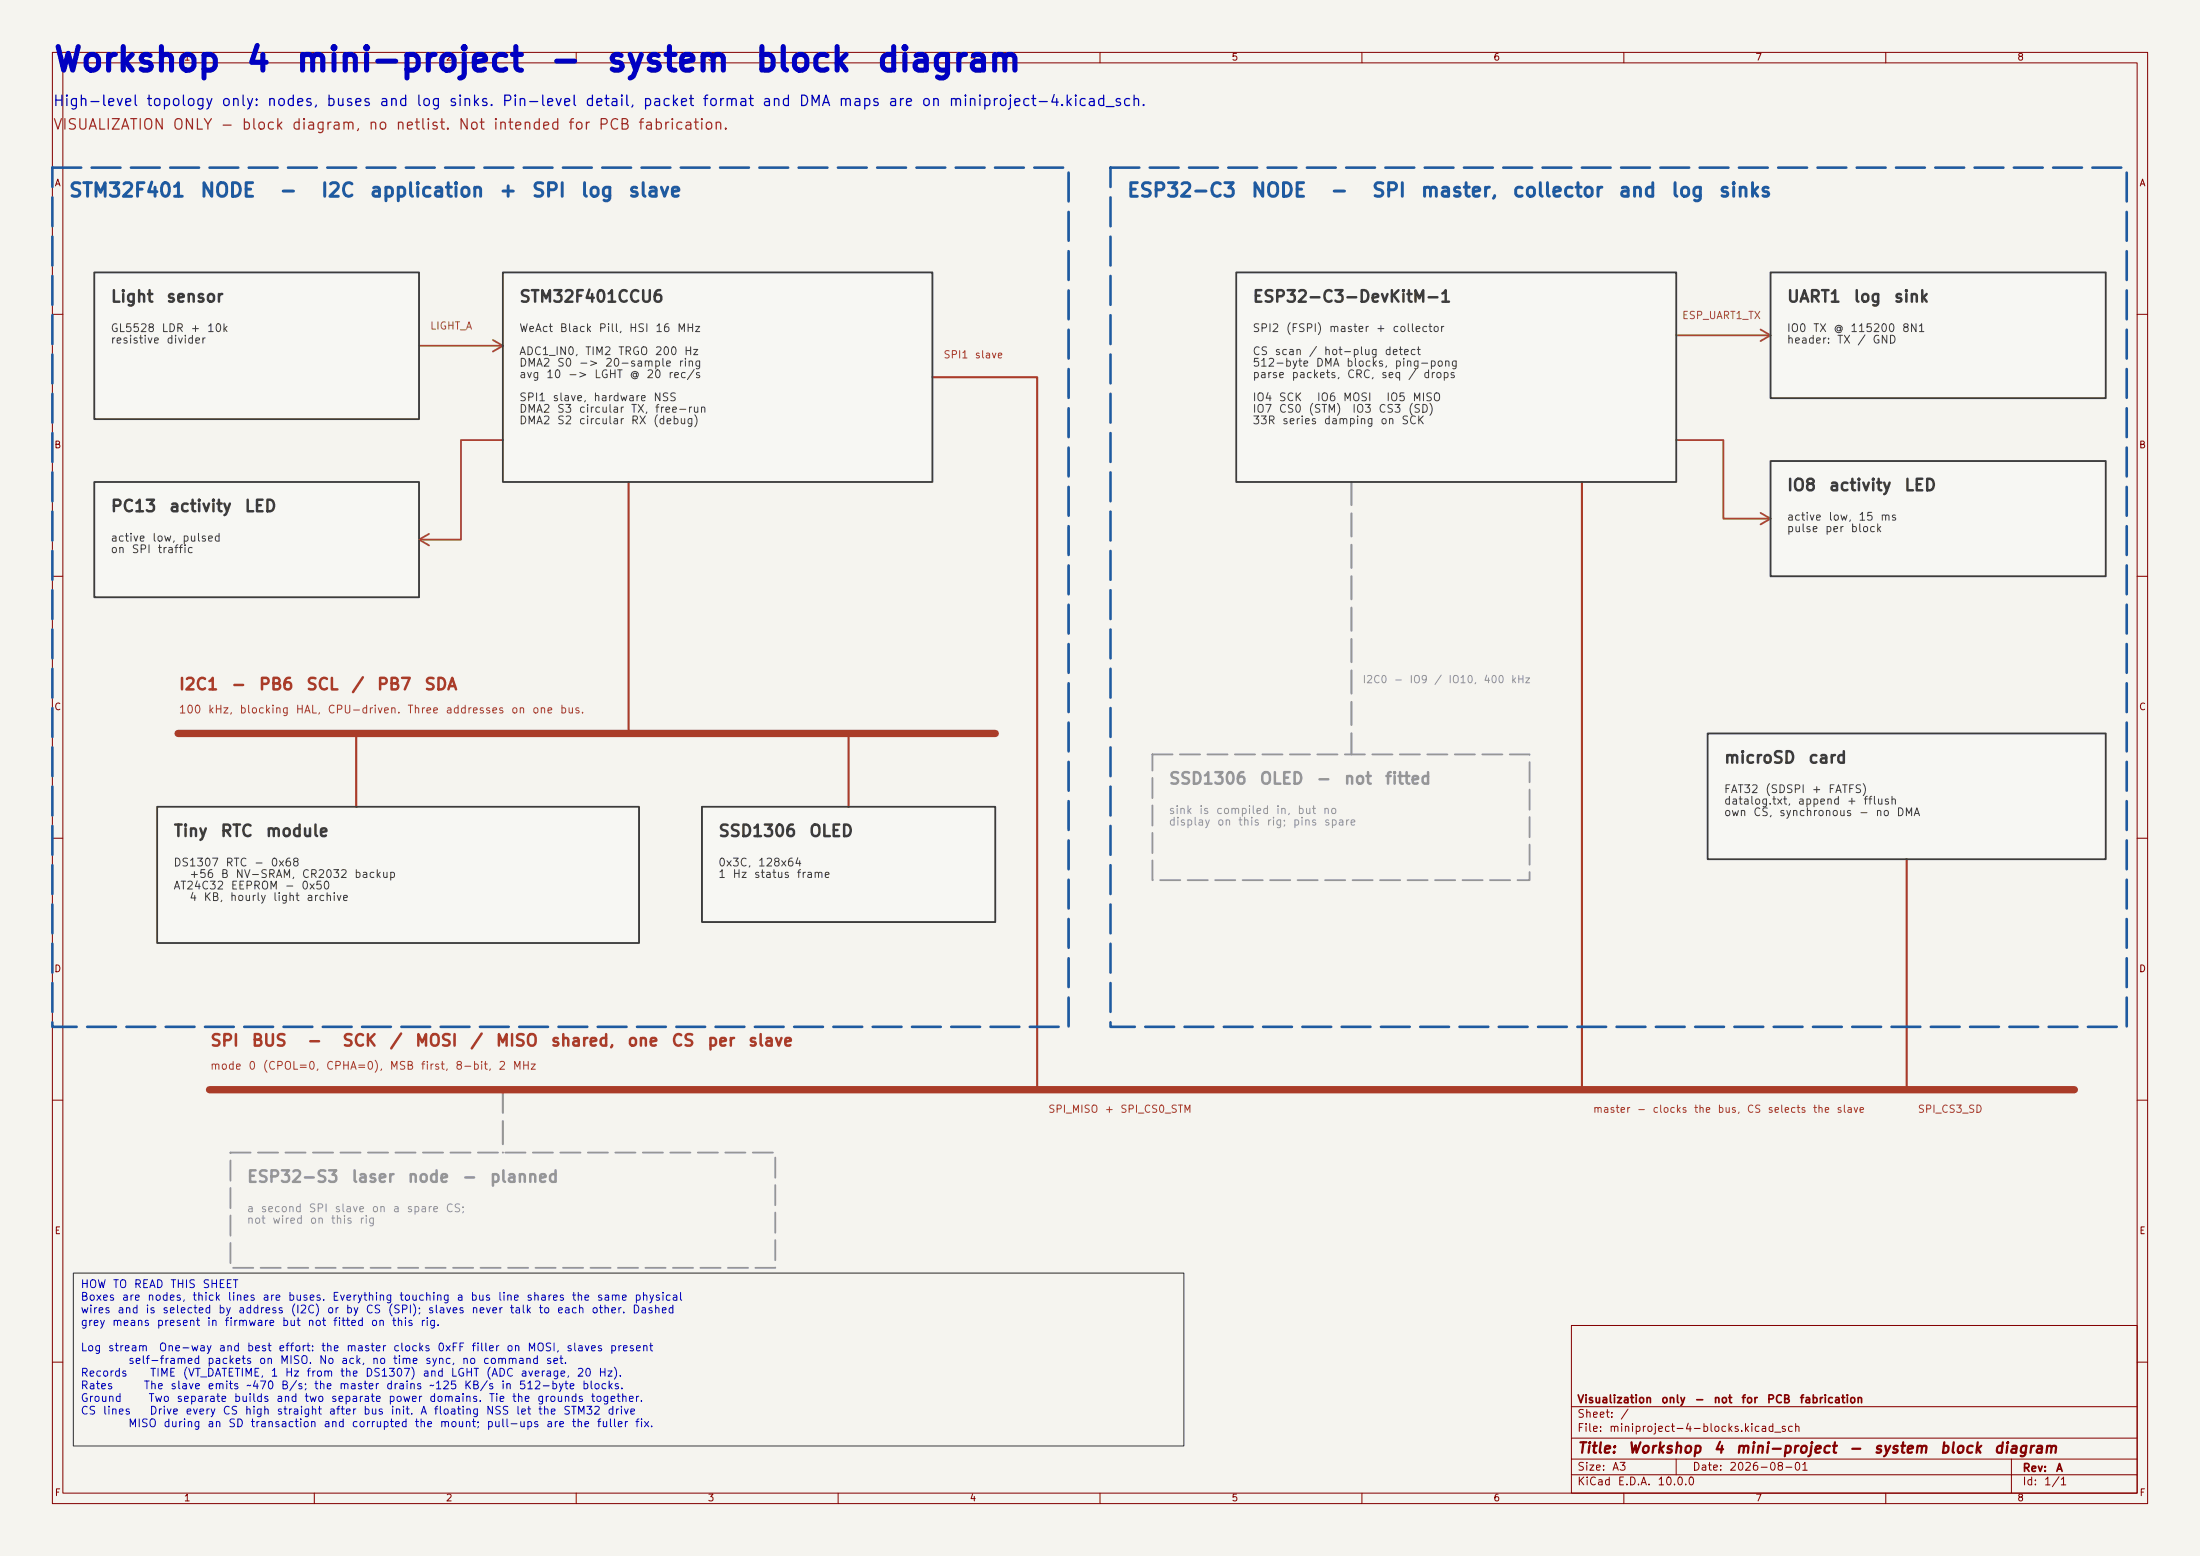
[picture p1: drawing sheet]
<svg xmlns="http://www.w3.org/2000/svg" width="420mm" height="297mm" viewBox="0 0 420 297" stroke-linecap="round" stroke-linejoin="round" font-family="sans-serif">
<path d="M0 0h420v297h-420z" fill="#f5f4ef" stroke="#f5f4ef" stroke-width=".19"/>
<g fill="none" stroke="#840000" stroke-width=".19">
<path d="M10 10h400v277h-400zM12 12h396v273h-396zM60 10v2M110 10v2M160 10v2M210 10v2M260 10v2M310 10v2M360 10v2M10 60h2M408 60h2M10 110h2"/>
<path d="M408 110h2M10 160h2M408 160h2M10 210h2M408 210h2M300 253h108v32h-108zM10 260h2M300 278.5h108M300 274.5h108M300 268.5h108M320 278.5v3M384 278.5v6.5"/>
<path d="M408 260h2M60 285v2M110 285v2M160 285v2M210 285v2M260 285v2M300 281.5h108M310 285v2M360 285v2"/>
</g>
<g fill="#f7f7f3">
<path d="M18 92h62v22h-62z"/>
<path d="M18 52h62v28h-62z"/>
<path d="M338 52h64v24h-64z"/>
<path d="M30 154h92v26h-92z"/>
<path d="M338 88h64v22h-64z"/>
<path d="M326 140h76v24h-76z"/>
<path d="M236 52h84v40h-84z"/>
<path d="M134 154h56v22h-56z"/>
<path d="M96 52h82v40h-82z"/>
</g>
<path d="M178 72h20v136M120 92v48M302 92v116M68 140v14M162 140v14M364 164v44" fill="none" stroke="#aa3c28" stroke-width=".4"/>
<path d="M80 66h16M94.1 64.9l1.9 1.1M96 66l-1.9 1.1M320 64h18M336.1 62.9l1.9 1.1M338 64l-1.9 1.1M96 84h-8v19h-8M320 84h9v15h9M336.1 97.9l1.9 1.1M338 99l-1.9 1.1M80 103l1.9 1.1M81.9 101.9l-1.9 1.1" fill="none" stroke="#8c6428" stroke-width=".35"/>
<path d="M258 92v52M96 208v12" fill="none" stroke="#969696" stroke-width=".4" stroke-dasharray="4.4 1.6"/>
<path d="M34 140h156M40 208h356" fill="none" stroke="#aa3c28" stroke-width="1.4"/>
<path d="M14 243h212v33h-212z" fill="none" stroke="#3c3c3c" stroke-width=".2"/>
<path d="M18 52h62v28h-62zM96 52h82v40h-82zM236 52h84v40h-84zM338 52h64v24h-64zM18 92h62v22h-62zM338 88h64v22h-64zM326 140h76v24h-76zM30 154h92v26h-92zM134 154h56v22h-56z" fill="none" stroke="#3c3c3c" stroke-width=".35"/>
<path d="M220 144h72v24h-72zM44 220h104v22h-104z" fill="none" stroke="#969696" stroke-width=".35" stroke-dasharray="3.8 1.4"/>
<path d="M10 32h194v164h-194zM212 32h194v164h-194z" fill="none" stroke="#1e5aa0" stroke-width=".5" stroke-dasharray="5.5 2"/>
<g font-size="4.5" fill="#0000c2">
<text x="10" y="14.8">Workshop</text>
<text x="46.7" y="14.8">4</text>
<text x="56.2" y="14.8">mini-project</text>
<text x="104.8" y="14.8">-</text>
<text x="115.6" y="14.8">system</text>
<text x="143.9" y="14.8">block</text>
<text x="167.2" y="14.8">diagram</text>
</g>
<g font-size="2.6" fill="#1e5aa0">
<text x="13" y="38.3">STM32F401</text>
<text x="38.1" y="38.3">NODE</text>
<text x="53.2" y="38.3">-</text>
<text x="61.1" y="38.3">I2C</text>
<text x="70.4" y="38.3">application</text>
<text x="95.1" y="38.3">+</text>
<text x="101.4" y="38.3">SPI</text>
<text x="110.7" y="38.3">log</text>
<text x="119.8" y="38.3">slave</text>
<text x="215" y="38.3">ESP32-C3</text>
<text x="238.7" y="38.3">NODE</text>
<text x="253.8" y="38.3">-</text>
<text x="261.8" y="38.3">SPI</text>
<text x="271.1" y="38.3">master,</text>
<text x="288.6" y="38.3">collector</text>
<text x="308.8" y="38.3">and</text>
<text x="318.9" y="38.3">log</text>
<text x="328" y="38.3">sinks</text>
</g>
<g font-size="2.2" fill="#3c3c3c">
<text x="21" y="58.2">Light</text>
<text x="31.6" y="58.2">sensor</text>
<text x="99" y="58.2">STM32F401CCU6</text>
<text x="239" y="58.2">ESP32-C3-DevKitM-1</text>
<text x="341" y="58.2">UART1</text>
<text x="353.7" y="58.2">log</text>
<text x="361.4" y="58.2">sink</text>
<text x="341" y="94.2">IO8</text>
<text x="349" y="94.2">activity</text>
<text x="363.4" y="94.2">LED</text>
<text x="21" y="98.3">PC13</text>
<text x="32.1" y="98.3">activity</text>
<text x="46.5" y="98.3">LED</text>
<text x="329" y="146.2">microSD</text>
<text x="345.1" y="146.2">card</text>
<text x="33" y="160.2">Tiny</text>
<text x="41.9" y="160.2">RTC</text>
<text x="50.6" y="160.2">module</text>
<text x="137" y="160.2">SSD1306</text>
<text x="154.3" y="160.2">OLED</text>
</g>
<g font-size="2.2" fill="#aa3c28">
<text x="34" y="132.3">I2C1</text>
<text x="44" y="132.3">-</text>
<text x="49.3" y="132.3">PB6</text>
<text x="58.3" y="132.3">SCL</text>
<text x="67" y="132.3">/</text>
<text x="71.8" y="132.3">PB7</text>
<text x="80.9" y="132.3">SDA</text>
<text x="40" y="200.2">SPI</text>
<text x="47.9" y="200.2">BUS</text>
<text x="58.5" y="200.2">-</text>
<text x="65.2" y="200.2">SCK</text>
<text x="74.3" y="200.2">/</text>
<text x="79.1" y="200.2">MOSI</text>
<text x="89.6" y="200.2">/</text>
<text x="94.5" y="200.2">MISO</text>
<text x="105" y="200.2">shared,</text>
<text x="119.6" y="200.2">one</text>
<text x="128" y="200.2">CS</text>
<text x="134.9" y="200.2">per</text>
<text x="142.7" y="200.2">slave</text>
</g>
<g font-size="2.2" fill="#969696">
<text x="223" y="150.3">SSD1306</text>
<text x="240.3" y="150.3">OLED</text>
<text x="251.2" y="150.3">-</text>
<text x="256.4" y="150.3">not</text>
<text x="264.2" y="150.3">fitted</text>
<text x="47" y="226.2">ESP32-S3</text>
<text x="66.9" y="226.2">laser</text>
<text x="77.7" y="226.2">node</text>
<text x="88.1" y="226.2">-</text>
<text x="93.4" y="226.2">planned</text>
</g>
<g font-size="2" fill="#0000c2">
<text x="10" y="20.8">High-level</text>
<text x="27.8" y="20.8">topology</text>
<text x="42.1" y="20.8">only:</text>
<text x="50.8" y="20.8">nodes,</text>
<text x="62.1" y="20.8">buses</text>
<text x="72.3" y="20.8">and</text>
<text x="79.3" y="20.8">log</text>
<text x="85.5" y="20.8">sinks.</text>
<text x="95.7" y="20.8">Pin-level</text>
<text x="111.6" y="20.8">detail,</text>
<text x="122.6" y="20.8">packet</text>
<text x="134" y="20.8">format</text>
<text x="145.4" y="20.8">and</text>
<text x="152.4" y="20.8">DMA</text>
<text x="159.9" y="20.8">maps</text>
<text x="169.4" y="20.8">are</text>
<text x="175.8" y="20.8">on</text>
<text x="181" y="20.8">miniproject-4.kicad_sch.</text>
</g>
<g font-size="2" fill="#aa2828">
<text x="10" y="25.3">VISUALIZATION</text>
<text x="32.8" y="25.3">ONLY</text>
<text x="41.9" y="25.3">-</text>
<text x="46" y="25.3">block</text>
<text x="55.6" y="25.3">diagram,</text>
<text x="70.2" y="25.3">no</text>
<text x="75.4" y="25.3">netlist.</text>
<text x="87.4" y="25.3">Not</text>
<text x="94" y="25.3">intended</text>
<text x="108.3" y="25.3">for</text>
<text x="114.1" y="25.3">PCB</text>
<text x="121.7" y="25.3">fabrication.</text>
</g>
<g font-size="2" fill="#840000">
<text x="301" y="277.9">Title:</text>
<text x="310.6" y="277.9">Workshop</text>
<text x="327" y="277.9">4</text>
<text x="331.2" y="277.9">mini-project</text>
<text x="352.8" y="277.9">-</text>
<text x="357.6" y="277.9">system</text>
<text x="370.2" y="277.9">block</text>
<text x="380.5" y="277.9">diagram</text>
</g>
<g font-size="1.5" fill="#3c3c3c">
<text x="21" y="66">resistive</text>
<text x="21" y="63.7">GL5528</text>
<text x="30.7" y="63.7">LDR</text>
<text x="31.7" y="66">divider</text>
<text x="36.2" y="63.7">+</text>
<text x="39.4" y="63.7">10k</text>
<text x="99" y="63.7">WeAct</text>
<text x="106.7" y="63.7">Black</text>
<text x="114.2" y="63.7">Pill,</text>
<text x="120" y="63.7">HSI</text>
<text x="125" y="63.7">16</text>
<text x="129.1" y="63.7">MHz</text>
<text x="239" y="63.7">SPI2</text>
<text x="245.4" y="63.7">(FSPI)</text>
<text x="253.6" y="63.7">master</text>
<text x="262.5" y="63.7">+</text>
<text x="265.7" y="63.7">collector</text>
<text x="341" y="63.7">IO0</text>
<text x="341" y="66">header:</text>
<text x="346" y="63.7">TX</text>
<text x="349.9" y="63.7">@</text>
<text x="350.6" y="66">TX</text>
<text x="353.1" y="63.7">115200</text>
<text x="354.5" y="66">/</text>
<text x="357.3" y="66">GND</text>
<text x="363" y="63.7">8N1</text>
<text x="99" y="68.2">ADC1_IN0,</text>
<text x="99" y="70.4">DMA2</text>
<text x="106.2" y="70.4">S0</text>
<text x="110.4" y="70.4">-&gt;</text>
<text x="111.6" y="68.2">TIM2</text>
<text x="115.4" y="70.4">20-sample</text>
<text x="117.9" y="68.2">TRGO</text>
<text x="124.9" y="68.2">200</text>
<text x="129.4" y="70.4">ring</text>
<text x="130.5" y="68.2">Hz</text>
<text x="239" y="68.2">CS</text>
<text x="239" y="70.4">512-byte</text>
<text x="243.2" y="68.2">scan</text>
<text x="249.7" y="68.2">/</text>
<text x="251.1" y="70.4">DMA</text>
<text x="252.6" y="68.2">hot-plug</text>
<text x="256.9" y="70.4">blocks,</text>
<text x="264.2" y="68.2">detect</text>
<text x="266.1" y="70.4">ping-pong</text>
<text x="99" y="72.6">avg</text>
<text x="99" y="76.9">SPI1</text>
<text x="104.2" y="72.6">10</text>
<text x="105.4" y="76.9">slave,</text>
<text x="108.3" y="72.6">-&gt;</text>
<text x="113.2" y="76.9">hardware</text>
<text x="113.3" y="72.6">LGHT</text>
<text x="120.1" y="72.6">@</text>
<text x="123.3" y="72.6">20</text>
<text x="124.6" y="76.9">NSS</text>
<text x="127.4" y="72.6">rec/s</text>
<text x="239" y="76.9">IO4</text>
<text x="239" y="72.6">parse</text>
<text x="244" y="76.9">SCK</text>
<text x="246.4" y="72.6">packets,</text>
<text x="251.3" y="76.9">IO6</text>
<text x="256.3" y="76.9">MOSI</text>
<text x="257" y="72.6">CRC,</text>
<text x="263.5" y="72.6">seq</text>
<text x="264.5" y="76.9">IO5</text>
<text x="268.7" y="72.6">/</text>
<text x="269.5" y="76.9">MISO</text>
<text x="271.6" y="72.6">drops</text>
<text x="99" y="79.1">DMA2</text>
<text x="99" y="81.4">DMA2</text>
<text x="106.2" y="79.1">S3</text>
<text x="106.2" y="81.4">S2</text>
<text x="110.4" y="79.1">circular</text>
<text x="110.4" y="81.4">circular</text>
<text x="120.3" y="79.1">TX,</text>
<text x="120.3" y="81.4">RX</text>
<text x="124.6" y="81.4">(debug)</text>
<text x="124.9" y="79.1">free-run</text>
<text x="239" y="79.1">IO7</text>
<text x="239" y="81.4">33R</text>
<text x="244" y="79.1">CS0</text>
<text x="244.7" y="81.4">series</text>
<text x="249.7" y="79.1">(STM)</text>
<text x="252.6" y="81.4">damping</text>
<text x="258" y="79.1">IO3</text>
<text x="263" y="79.1">CS3</text>
<text x="263.4" y="81.4">on</text>
<text x="267.4" y="81.4">SCK</text>
<text x="268.7" y="79.1">(SD)</text>
<text x="341" y="99.8">active</text>
<text x="341" y="102">pulse</text>
<text x="348.3" y="102">per</text>
<text x="348.9" y="99.8">low,</text>
<text x="353.2" y="102">block</text>
<text x="354.7" y="99.8">15</text>
<text x="358.8" y="99.8">ms</text>
<text x="21" y="106">on</text>
<text x="21" y="103.7">active</text>
<text x="25" y="106">SPI</text>
<text x="28.9" y="103.7">low,</text>
<text x="30" y="106">traffic</text>
<text x="34.7" y="103.7">pulsed</text>
<text x="329" y="151.7">FAT32</text>
<text x="329" y="153.9">datalog.txt,</text>
<text x="336.9" y="151.7">(SDSPI</text>
<text x="343.1" y="153.9">append</text>
<text x="345.7" y="151.7">+</text>
<text x="348.9" y="151.7">FATFS)</text>
<text x="352.5" y="153.9">+</text>
<text x="355.6" y="153.9">fflush</text>
<text x="329" y="156.2">own</text>
<text x="334.6" y="156.2">CS,</text>
<text x="339.5" y="156.2">synchronous</text>
<text x="354.8" y="156.2">-</text>
<text x="357.9" y="156.2">no</text>
<text x="361.9" y="156.2">DMA</text>
<text x="33" y="165.8">DS1307</text>
<text x="36" y="167.9">+56</text>
<text x="42" y="167.9">B</text>
<text x="42.9" y="165.8">RTC</text>
<text x="44.8" y="167.9">NV-SRAM,</text>
<text x="48.4" y="165.8">-</text>
<text x="51.5" y="165.8">0x68</text>
<text x="57.5" y="167.9">CR2032</text>
<text x="67.5" y="167.9">backup</text>
<text x="137" y="165.8">0x3C,</text>
<text x="137" y="167.9">1</text>
<text x="139.7" y="167.9">Hz</text>
<text x="143.8" y="167.9">status</text>
<text x="144.6" y="165.8">128x64</text>
<text x="152" y="167.9">frame</text>
<text x="33" y="170.1">AT24C32</text>
<text x="36" y="172.3">4</text>
<text x="38.8" y="172.3">KB,</text>
<text x="43.8" y="172.3">hourly</text>
<text x="43.9" y="170.1">EEPROM</text>
<text x="52" y="172.3">light</text>
<text x="54.2" y="170.1">-</text>
<text x="57.4" y="170.1">0x50</text>
<text x="58.4" y="172.3">archive</text>
</g>
<g font-size="1.5" fill="#aa3c28">
<text x="34" y="136.6">100</text>
<text x="39.6" y="136.6">kHz,</text>
<text x="45.6" y="136.6">blocking</text>
<text x="56.3" y="136.6">HAL,</text>
<text x="62.4" y="136.6">CPU-driven.</text>
<text x="77.6" y="136.6">Three</text>
<text x="84.9" y="136.6">addresses</text>
<text x="97.5" y="136.6">on</text>
<text x="101.5" y="136.6">one</text>
<text x="106.8" y="136.6">bus.</text>
<text x="40" y="204.6">mode</text>
<text x="47.3" y="204.6">0</text>
<text x="50" y="204.6">(CPOL=0,</text>
<text x="62.1" y="204.6">CPHA=0),</text>
<text x="74.3" y="204.6">MSB</text>
<text x="80.2" y="204.6">first,</text>
<text x="86.8" y="204.6">8-bit,</text>
<text x="95" y="204.6">2</text>
<text x="97.8" y="204.6">MHz</text>
</g>
<g font-size="1.5" fill="#969696">
<text x="223" y="155.8">sink</text>
<text x="228.8" y="155.8">is</text>
<text x="232" y="155.8">compiled</text>
<text x="243.5" y="155.8">in,</text>
<text x="247.6" y="155.8">but</text>
<text x="252.4" y="155.8">no</text>
<text x="223" y="157.9">display</text>
<text x="232.2" y="157.9">on</text>
<text x="236.2" y="157.9">this</text>
<text x="241.7" y="157.9">rig;</text>
<text x="246.7" y="157.9">pins</text>
<text x="252.6" y="157.9">spare</text>
<text x="47" y="231.8">a</text>
<text x="47" y="233.9">not</text>
<text x="49.7" y="231.8">second</text>
<text x="51.9" y="233.9">wired</text>
<text x="58.8" y="231.8">SPI</text>
<text x="59" y="233.9">on</text>
<text x="63" y="233.9">this</text>
<text x="63.8" y="231.8">slave</text>
<text x="68.5" y="233.9">rig</text>
<text x="70.8" y="231.8">on</text>
<text x="74.9" y="231.8">a</text>
<text x="77.5" y="231.8">spare</text>
<text x="85" y="231.8">CS;</text>
</g>
<g font-size="1.5" fill="#0000c2">
<text x="15.3" y="246.2">HOW</text>
<text x="15.3" y="248.6">Boxes</text>
<text x="15.3" y="251.1">wires</text>
<text x="21.4" y="246.2">TO</text>
<text x="22.3" y="251.1">and</text>
<text x="23.1" y="248.6">are</text>
<text x="25.4" y="246.2">READ</text>
<text x="27.7" y="251.1">is</text>
<text x="28" y="248.6">nodes,</text>
<text x="30.9" y="251.1">selected</text>
<text x="32.4" y="246.2">THIS</text>
<text x="36.6" y="248.6">thick</text>
<text x="38.5" y="246.2">SHEET</text>
<text x="41.5" y="251.1">by</text>
<text x="43.3" y="248.6">lines</text>
<text x="45.3" y="251.1">address</text>
<text x="50" y="248.6">are</text>
<text x="54.9" y="248.6">buses.</text>
<text x="55.4" y="251.1">(I2C)</text>
<text x="62.3" y="251.1">or</text>
<text x="63.3" y="248.6">Everything</text>
<text x="65.9" y="251.1">by</text>
<text x="69.7" y="251.1">CS</text>
<text x="73.9" y="251.1">(SPI);</text>
<text x="76.1" y="248.6">touching</text>
<text x="81.6" y="251.1">slaves</text>
<text x="87" y="248.6">a</text>
<text x="89.7" y="248.6">bus</text>
<text x="89.9" y="251.1">never</text>
<text x="94.9" y="248.6">line</text>
<text x="97.2" y="251.1">talk</text>
<text x="100.4" y="248.6">shares</text>
<text x="102.7" y="251.1">to</text>
<text x="106.2" y="251.1">each</text>
<text x="109" y="248.6">the</text>
<text x="112.8" y="251.1">other.</text>
<text x="113.8" y="248.6">same</text>
<text x="120.6" y="251.1">Dashed</text>
<text x="121" y="248.6">physical</text>
<text x="15.3" y="253.5">grey</text>
<text x="21.3" y="253.5">means</text>
<text x="29.8" y="253.5">present</text>
<text x="39.4" y="253.5">in</text>
<text x="42.8" y="253.5">firmware</text>
<text x="53.7" y="253.5">but</text>
<text x="58.6" y="253.5">not</text>
<text x="63.4" y="253.5">fitted</text>
<text x="70.7" y="253.5">on</text>
<text x="74.7" y="253.5">this</text>
<text x="80.1" y="253.5">rig.</text>
<text x="15.3" y="258.3">Log</text>
<text x="15.3" y="263.1">Records</text>
<text x="20.5" y="258.3">stream</text>
<text x="24.4" y="260.7">self-framed</text>
<text x="28.5" y="263.1">TIME</text>
<text x="30.2" y="258.3">One-way</text>
<text x="34.8" y="263.1">(VT_DATETIME,</text>
<text x="39.4" y="260.7">packets</text>
<text x="41.6" y="258.3">and</text>
<text x="47" y="258.3">best</text>
<text x="49.3" y="260.7">on</text>
<text x="51.6" y="263.1">1</text>
<text x="53" y="258.3">effort:</text>
<text x="53.3" y="260.7">MISO.</text>
<text x="54.3" y="263.1">Hz</text>
<text x="58.4" y="263.1">from</text>
<text x="60.8" y="260.7">No</text>
<text x="61.2" y="258.3">the</text>
<text x="64.8" y="263.1">the</text>
<text x="65" y="260.7">ack,</text>
<text x="66" y="258.3">master</text>
<text x="69.6" y="263.1">DS1307)</text>
<text x="70.9" y="260.7">no</text>
<text x="74.9" y="260.7">time</text>
<text x="74.9" y="258.3">clocks</text>
<text x="80.6" y="263.1">and</text>
<text x="81" y="260.7">sync,</text>
<text x="83.4" y="258.3">0xFF</text>
<text x="85.9" y="263.1">LGHT</text>
<text x="88.1" y="260.7">no</text>
<text x="89.9" y="258.3">filler</text>
<text x="92.1" y="260.7">command</text>
<text x="92.7" y="263.1">(ADC</text>
<text x="96.5" y="258.3">on</text>
<text x="99.2" y="263.1">average,</text>
<text x="100.6" y="258.3">MOSI,</text>
<text x="104.1" y="260.7">set.</text>
<text x="108" y="258.3">slaves</text>
<text x="110" y="263.1">20</text>
<text x="114.1" y="263.1">Hz).</text>
<text x="116.3" y="258.3">present</text>
<text x="15.3" y="265.5">Rates</text>
<text x="15.3" y="268">Ground</text>
<text x="27.3" y="265.5">The</text>
<text x="28.2" y="268">Two</text>
<text x="32.4" y="265.5">slave</text>
<text x="33.6" y="268">separate</text>
<text x="39.5" y="265.5">emits</text>
<text x="44.5" y="268">builds</text>
<text x="46.9" y="265.5">~470</text>
<text x="52.6" y="268">and</text>
<text x="53.5" y="265.5">B/s;</text>
<text x="58" y="268">two</text>
<text x="59.8" y="265.5">the</text>
<text x="63.1" y="268">separate</text>
<text x="64.6" y="265.5">master</text>
<text x="73.6" y="265.5">drains</text>
<text x="74" y="268">power</text>
<text x="81.8" y="265.5">~125</text>
<text x="81.8" y="268">domains.</text>
<text x="88.5" y="265.5">KB/s</text>
<text x="93.2" y="268">Tie</text>
<text x="95.5" y="265.5">in</text>
<text x="97.6" y="268">the</text>
<text x="98.9" y="265.5">512-byte</text>
<text x="102.4" y="268">grounds</text>
<text x="111" y="265.5">blocks.</text>
<text x="112.7" y="268">together.</text>
<text x="15.3" y="270.4">CS</text>
<text x="19.5" y="270.4">lines</text>
<text x="24.4" y="272.8">MISO</text>
<text x="28.4" y="270.4">Drive</text>
<text x="31.1" y="272.8">during</text>
<text x="35.3" y="270.4">every</text>
<text x="39.5" y="272.8">an</text>
<text x="42.4" y="270.4">CS</text>
<text x="43.5" y="272.8">SD</text>
<text x="46.6" y="270.4">high</text>
<text x="47.7" y="272.8">transaction</text>
<text x="52.7" y="270.4">straight</text>
<text x="61.6" y="272.8">and</text>
<text x="62.6" y="270.4">after</text>
<text x="67" y="272.8">corrupted</text>
<text x="69.2" y="270.4">bus</text>
<text x="74.5" y="270.4">init.</text>
<text x="79" y="272.8">the</text>
<text x="80.1" y="270.4">A</text>
<text x="82.7" y="270.4">floating</text>
<text x="83.8" y="272.8">mount;</text>
<text x="92.6" y="270.4">NSS</text>
<text x="92.8" y="272.8">pull-ups</text>
<text x="98.4" y="270.4">let</text>
<text x="102.6" y="270.4">the</text>
<text x="104.1" y="272.8">are</text>
<text x="107.4" y="270.4">STM32</text>
<text x="109" y="272.8">the</text>
<text x="113.8" y="272.8">fuller</text>
<text x="115.8" y="270.4">drive</text>
<text x="121.1" y="272.8">fix.</text>
</g>
<g font-size="1.5" fill="#840000">
<text x="301" y="268.2">Visualization</text>
<text x="317" y="268.2">only</text>
<text x="323.4" y="268.2">-</text>
<text x="327" y="268.2">not</text>
<text x="332.3" y="268.2">for</text>
<text x="337.2" y="268.2">PCB</text>
<text x="343.4" y="268.2">fabrication</text>
<text x="301" y="273.7">File:</text>
<text x="301" y="271">Sheet:</text>
<text x="307.1" y="273.7">miniproject-4-blocks.kicad_sch</text>
<text x="309.2" y="271">/</text>
<text x="301" y="281.1">Size:</text>
<text x="307.6" y="281.1">A3</text>
<text x="323" y="281.1">Date:</text>
<text x="330" y="281.1">2026-08-01</text>
<text x="386" y="281.3">Rev:</text>
<text x="392.4" y="281.3">A</text>
<text x="301" y="283.9">KiCad</text>
<text x="308.7" y="283.9">E.D.A.</text>
<text x="316.3" y="283.9">10.0.0</text>
<text x="386" y="283.9">Id:</text>
<text x="390.1" y="283.9">1/1</text>
</g>
<g font-size="1.4" fill="#8c6428">
<text x="82" y="63.3">LIGHT_A</text>
<text x="321" y="61.3">ESP_UART1_TX</text>
</g>
<g font-size="1.4" fill="#aa3c28">
<text x="180" y="68.8">SPI1</text>
<text x="186" y="68.8">slave</text>
<text x="200" y="212.8">SPI_MISO</text>
<text x="210.8" y="212.8">+</text>
<text x="213.8" y="212.8">SPI_CS0_STM</text>
<text x="304" y="212.8">master</text>
<text x="312.4" y="212.8">-</text>
<text x="315.4" y="212.8">clocks</text>
<text x="323.3" y="212.8">the</text>
<text x="327.8" y="212.8">bus,</text>
<text x="333.4" y="212.8">CS</text>
<text x="337.3" y="212.8">selects</text>
<text x="346" y="212.8">the</text>
<text x="350.5" y="212.8">slave</text>
<text x="366" y="212.8">SPI_CS3_SD</text>
</g>
<g font-size="1.4" fill="#969696">
<text x="260" y="130.8">I2C0</text>
<text x="266" y="130.8">-</text>
<text x="269" y="130.8">IO9</text>
<text x="273.7" y="130.8">/</text>
<text x="276.4" y="130.8">IO10,</text>
<text x="283.1" y="130.8">400</text>
<text x="288.3" y="130.8">kHz</text>
</g>
<g font-size="1.3" fill="#840000">
<text x="35" y="11.9">1</text>
<text x="85" y="11.9">2</text>
<text x="135" y="11.9">3</text>
<text x="185" y="11.9">4</text>
<text x="235" y="11.9">5</text>
<text x="285" y="11.9">6</text>
<text x="335" y="11.9">7</text>
<text x="385" y="11.9">8</text>
<text x="10.3" y="35.9">A</text>
<text x="408.3" y="35.9">A</text>
<text x="10.3" y="85.9">B</text>
<text x="408.2" y="85.9">B</text>
<text x="10.3" y="135.9">C</text>
<text x="408.2" y="135.9">C</text>
<text x="10.3" y="185.9">D</text>
<text x="408.2" y="185.9">D</text>
<text x="10.3" y="235.9">E</text>
<text x="408.3" y="235.9">E</text>
<text x="10.3" y="285.9">F</text>
<text x="35" y="286.9">1</text>
<text x="85" y="286.9">2</text>
<text x="135" y="286.9">3</text>
<text x="185" y="286.9">4</text>
<text x="235" y="286.9">5</text>
<text x="285" y="286.9">6</text>
<text x="335" y="286.9">7</text>
<text x="385" y="286.9">8</text>
<text x="408.3" y="285.9">F</text>
</g>
</svg>
